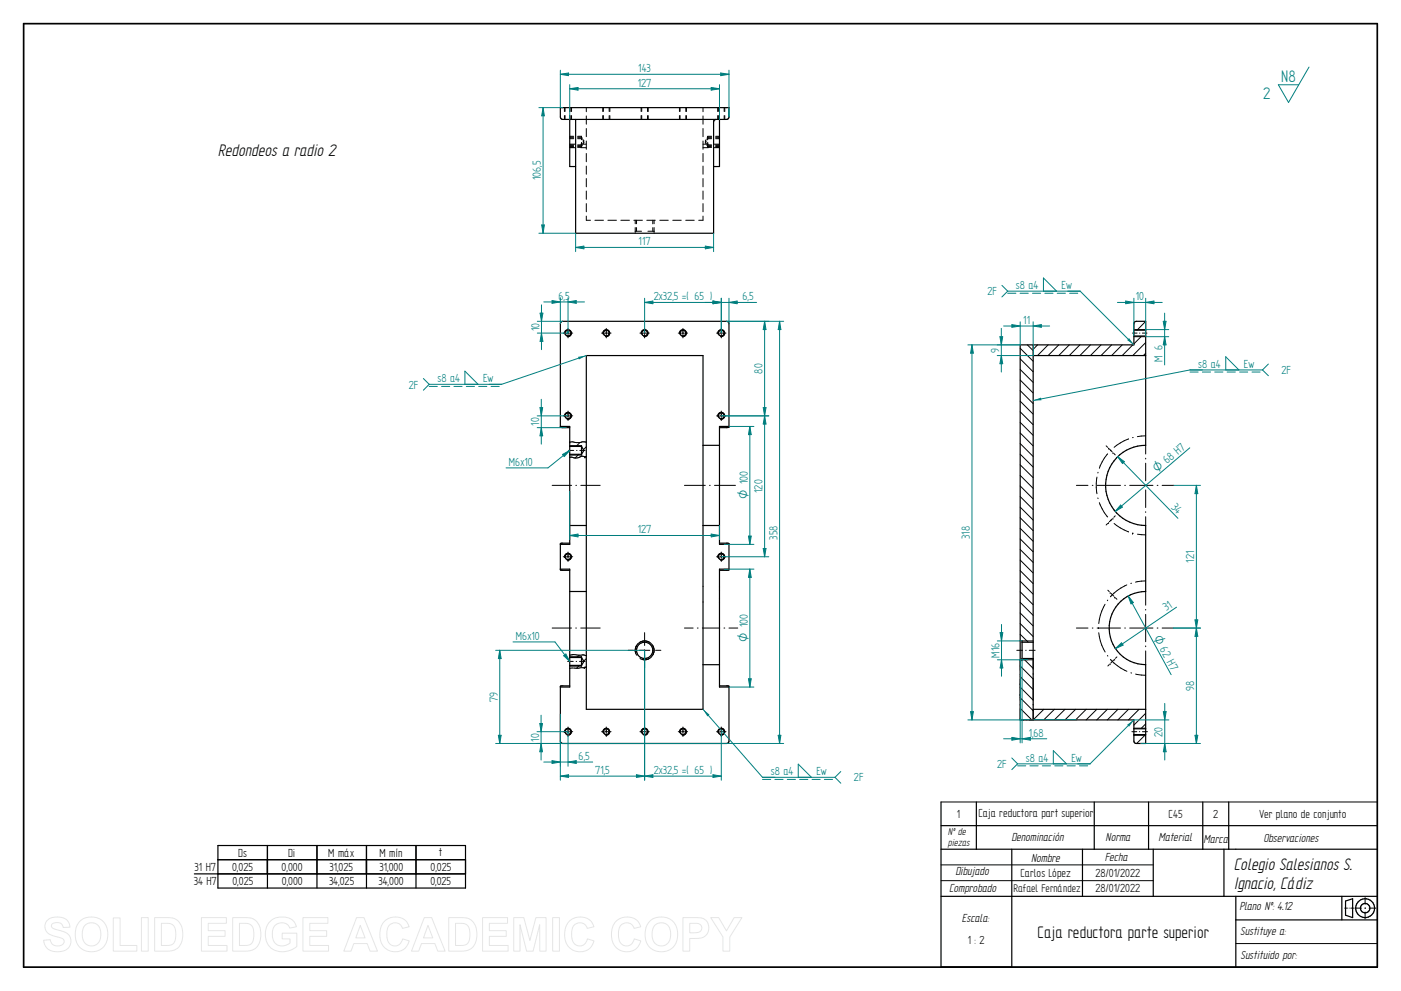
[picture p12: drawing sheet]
<svg xmlns="http://www.w3.org/2000/svg" width="594mm" height="420mm" viewBox="0 0 594 420" stroke-linecap="round" stroke-linejoin="round" font-family="sans-serif">
<g fill="none" stroke="#fff" stroke-width=".42">
<path d="M273.3 130.3v6.9M273.3 139.1v1.7M273.3 142.5v14.1M273.3 158.4v1.7M273.3 161.9v14.1M273.3 177.8v1.7M273.3 181.3v14.1M273.3 197.1v1.7M273.3 200.7v14M273.3 216.5v1.7M273.3 220v14.1M273.3 235.9v1.7"/>
<path d="M273.3 239.4v14M273.3 255.2v1.8M273.3 258.7v14.1M273.3 274.6v1.7M273.3 278.1v14.1M273.3 294v1.7M273.3 297.5v14M273.3 313.4v1.6M273.3 316.8v7.1"/>
</g>
<path d="M252.3 130.3h21v5.2M273.3 318.6v5.3" fill="none" stroke="#fff" stroke-width=".51"/>
<path d="M266.4 129.1l6.9 1.2-6.9 1.1z" fill="#fff"/>
<path d="M266.4 129.1l6.9 1.2-6.9 1.1zM252.3 323.9h21" fill="none" stroke="#fff" stroke-width=".51"/>
<path d="M266.4 322.7l6.9 1.2-6.9 1.2z" fill="#fff"/>
<path d="M273.3 125v5.3M266.4 322.7l6.9 1.2-6.9 1.2zM273.3 323.9v5.2" fill="none" stroke="#fff" stroke-width=".51"/>
<path d="M10 10h574v400h-574z" fill="none" stroke="#000" stroke-width=".72"/>
<g fill="none" stroke="#000" stroke-width=".51">
<path d="M237.6 45.6h71.5v4l-.3 .7-.7 .3h-69.5l-.7-.3-.3-.7zM241.6 50.6v20h2.5M244.1 50.6v48.3h58.5v-47.3l.3-.7 .7-.3M305.1 50.6v20h-2.5M480.8 140h5M248.6 150.7h49.5v150h-49.5zM432.6 146.2h48.2l.1-9.3 .9-.7h4v52.6a17 17 0 0 0-17 17 17 17 0 0 0 17 17v28a15.5 15.5 0 0 0-15.5 15.5 15.5 15.5 0 0 0 15.5 15.5v33.4h-4.4l-.5-.6-.1-9.4h-48.2zM438.1 150.7h47.7M438.1 146.2v159M480.8 142.5h5M237.6 180.8h4v50h-4M241.6 189.3h5l1 1.7-1 1.6h-5"/>
<path d="M241.6 181.3l-4-.2v-43.9l.3-.7 .7-.3h69.5l.7 .3 .3 .7v43.9l-4 .2M246.6 188.9v4.1M298.1 188.8h7M309.1 180.8h-4v50h4M241.6 230.3l-4 .2v11.1l4 .2M241.6 222.8h7M298.1 222.8h7M305.1 230.3l4 .2v11.1l-4 .2M237.6 241.3h4v50h-4M241.6 250.8h7M309.1 241.3h-4v50h4M241.6 278.8h5l1 1.6-1 1.7h-5"/>
<path d="M246.6 278.4v4M432.6 271.7h.8v8h-.8M433.4 272.3h4.7M433.4 279.2h4.7M241.6 290.8l-4 .2v23.2l.6 1h70.3l.6-1v-23.2l-4-.2M298.1 281.8h7M438.1 300.7h47.7M480.8 311.4h5M480.8 309h5M399 340v70h185M399 350.1h185M414 340v20"/>
<path d="M464 340v20M487 340v20M510 340v20M521 340v20M399 360h185M429 360v50M459 360v20M489 360v20M519 360v20M399 380h185M524 380v30M524 390h60"/>
<path d="M569 380v10M570.6 382l3-1v8l-3-1z"/>
<circle cx="240.8" cy="141.2" r="1.22"/>
<circle cx="257.1" cy="141.2" r="1.22"/>
<circle cx="273.4" cy="141.2" r="1.22"/>
<circle cx="289.6" cy="141.2" r="1.22"/>
<circle cx="305.8" cy="141.2" r="1.22"/>
<circle cx="240.9" cy="176.3" r="1.24"/>
<circle cx="305.8" cy="176.3" r="1.24"/>
<circle cx="240.9" cy="236" r="1.24"/>
<circle cx="305.8" cy="236" r="1.24"/>
<circle cx="273.3" cy="275.7" r="3.5"/>
<circle cx="240.9" cy="310.2" r="1.23"/>
<circle cx="257.1" cy="310.2" r="1.22"/>
<circle cx="273.3" cy="310.2" r="1.22"/>
<circle cx="289.6" cy="310.2" r="1.22"/>
<circle cx="305.8" cy="310.2" r="1.23"/>
<circle cx="578.9" cy="385" r="2"/>
<circle cx="578.9" cy="385" r="4"/>
</g>
<g fill="none" stroke="#000" stroke-width=".42">
<path d="M239.3 45.6v1.7M239.3 49v1.6M239.6 45.6v1.6M239.6 49v1.6M241.6 45.6v1.6M241.6 49v1.6M241.6 58.1h1.7M241.6 58.8h1.7M241.6 57.8h1.6M241.6 58.5h1.6M242.1 45.6v1.7M242.1 49v1.6"/>
<path d="M242.4 45.6v1.7M242.4 49v1.6M244.9 57.8l1.7 .1M244.9 58.5h1.7M245 58.1h1.6l.3 .6M245 58.8h1.6l.3 .6M246.6 58v1.2M247.3 59.3l.3 .5-.3 .5M247.3 59.9l.3 .6-.3 .5M248.6 45.6v1.8M248.6 49.1v3.6M248.6 54.5v3.5"/>
<path d="M248.6 59.8v3.5M255.6 45.6v1.7M255.6 49v1.6M255.9 45.6v1.6M255.9 49v1.6M258.3 45.6v1.7M258.3 49v1.6M258.6 45.6v1.7M258.6 49v1.6M271.9 45.6v1.7M271.9 49v1.6M272.1 45.6v1.6"/>
<path d="M272.1 49v1.6M274.6 45.6v1.7M274.6 49v1.6M274.9 45.6v1.7M274.9 49v1.6M288.1 45.6v1.7M288.1 49v1.6M288.4 45.6v1.6M288.4 49v1.6M290.8 45.6v1.7M290.8 49v1.6M291.1 45.6v1.7"/>
<path d="M291.1 49v1.6M298.1 45.6v1.8M298.1 49.1v3.6M298.1 54.5v3.5M298.1 59.8v3.5M299.4 59.2l-.3 .6 .3 .5M299.4 59.9l-.3 .6 .3 .5M300.1 57.8h.1M300.1 58v1.2M300.1 57.8h1.6M300.1 58.5h1.6M301.7 58.1h-1.6l-.3 .5"/>
<path d="M301.7 58.8h-1.6l-.3 .6M302.6 50.6v.3M302.6 51.3v.3M303.5 58.1h1.6M303.5 58.8h1.6M303.5 57.8h1.6M303.5 58.5h1.6M304.3 45.6v1.7M304.3 49v1.6M304.6 45.6v1.6M304.6 49v1.6M305.1 45.6v1.7"/>
<path d="M305.1 49v1.6M307.1 45.6v1.7M307.1 49v1.6M307.3 45.6v1.7M307.3 49v1.6M241.6 62.6h2.3M241.6 61.1h2.3M241.6 61.4h1.6M241.6 62.1h1.6M241.6 61.8h1.6M241.6 62.5h1.6M244.9 61.8h1.7"/>
<path d="M244.9 62.5h1.7M246.2 62.6h2.4M246.2 61.1h2.4M246.6 60.4v1.2M246.6 61.9v.3M246.6 62.4v.1M246.9 60.9l-.3 .5h-1.7M246.9 61.6l-.3 .5h-1.7M248.6 65.1v3.5M248.6 70.4v3.5M248.6 75.7v3.5M298.1 65.1v3.5"/>
<path d="M298.1 70.4v3.5M298.1 75.7v3.5M298.1 62.6h2.3M298.1 61.1h2.3M299.8 60.9l.3 .5h1.6M299.8 61.6l.3 .5h1.6M300.1 60.3v1.4M300.1 61.9v.3M300.1 62.4v.1M300.1 61.8h1.6M300.1 62.5h1.6M302.8 62.6h2.3"/>
<path d="M302.8 61.1h2.3M303.4 61.4h1.7M303.4 62.1h1.7M303.5 61.8h1.6M303.5 62.5h1.6M248.6 91.6v1.8h1.8M248.6 81v3.5M248.6 86.3v3.5M252.3 93.4h3.6M257.8 93.4h3.6M263.3 93.4h3.6M268.8 93.4h3.6"/>
<path d="M269.4 93.4v1.5M269.4 96.5v1.8M269.4 98.6v.3M269.4 98h2.6M269.9 93.4v1.5M269.9 96.5v1.5M274.3 93.4h3.6M274.7 98h2.7M276.8 93.4v1.5M276.8 96.5v1.5M277.4 93.4v1.5M277.4 96.5v1.8"/>
<path d="M277.4 98.6v.3M279.8 93.4h3.6M285.3 93.4h3.6M290.8 93.4h3.6M298.1 91.6v1.8h-1.8M298.1 81v3.5M298.1 86.3v3.5M240.9 139.2v.7M257.1 139.2v.7M273.3 139.2v.7M289.6 139.2v.7M305.9 139.2v.7"/>
<path d="M480.8 139.7h5M485.8 136.3l-3.7 3.7M238.8 141.2h.7M239.4 141.6a1.52 1.52 0 0 1 1.4-1.9 1.52 1.52 0 0 1 1.6 1.7 1.52 1.52 0 0 1-2 1.3M239.9 141.2h.1M240.2 141.2h1.3M240.9 140.3h.1M240.9 142.2h.1M240.9 140.6v1.3M240.9 142.6v.7M241.8 141.2h.1M242.2 141.2h.7"/>
<path d="M255.1 141.2h.6M255.6 141.6a1.5 1.5 0 0 1 1.4-1.8 1.5 1.5 0 0 1 1.6 1.6 1.5 1.5 0 0 1-1.9 1.3M256.1 141.2h.1M256.5 141.2h1.2M257.1 140.3h.1M257.1 142.2h.1M257.1 140.6v1.3M257.1 142.6v.7M258.1 141.2h.1M258.4 141.2h.7M271.3 141.2h.7M271.9 141.6a1.5 1.5 0 0 1 1.4-1.8 1.5 1.5 0 0 1 1.6 1.6 1.5 1.5 0 0 1-1.9 1.3"/>
<path d="M272.4 141.2h.1M272.7 141.2h1.2M273.3 140.3h.1M273.3 142.2h.1M273.3 140.6v1.3M273.3 142.6v.7M274.3 141.2h.1M274.7 141.2h.6M287.6 141.2h.6M288.2 141.6a1.5 1.5 0 0 1 1.3-1.8 1.5 1.5 0 0 1 1.6 1.6 1.5 1.5 0 0 1-1.9 1.3M288.6 141.2h.1M289 141.2h1.2"/>
<path d="M289.6 140.3h.1M289.6 142.2h.1M289.6 140.6v1.3M289.6 142.6v.7M290.6 141.2h.1M291 141.2h.6M303.9 141.2h.6M304.4 141.6a1.5 1.5 0 0 1 1.4-1.8 1.5 1.5 0 0 1 1.6 1.6 1.5 1.5 0 0 1-1.9 1.3M304.9 141.2h.1M305.3 141.2h1.1M305.9 140.3h.1M305.9 142.2h.1"/>
<path d="M305.9 140.6v1.3M305.9 142.6v.7M306.8 141.2h.1M307.2 141.2h.6M432.6 147.7l5.5 5.5M432.6 152.1l5.5 5.5M432.6 156.6l5.5 5.5M435.6 146.2l2.5 2.5M440 146.2l-1.9 1.9M444.4 146.2l-4.4 4.5M448.9 146.2l-4.5 4.5M453.4 146.2l-4.5 4.5"/>
<path d="M457.9 146.2l-4.5 4.5M462.4 146.2l-4.5 4.5M466.9 146.2l-4.5 4.5M471.4 146.2l-4.5 4.5M475.9 146.2l-4.5 4.5M480.2 141.2h2M480.3 146.2l-4.4 4.5M480.8 142.7h5M483.2 141.2h.2M483.9 142.7l-3.1 3.1M484.4 141.2h2M485.8 145.2l-5.5 5.5"/>
<path d="M485.8 149.8l-1 .9M238.8 176.3h.7M239.4 176.7a1.51 1.51 0 0 1 1.3-1.9 1.51 1.51 0 0 1 1.6 1.6 1.51 1.51 0 0 1-1.9 1.4M239.9 176.3h.1M240.2 176.3h1.3M240.9 175.3h.1M240.9 177.2h.1M240.9 174.3v.7M240.9 175.7v1.2M240.9 177.7v.6M241.8 176.3h.1M242.2 176.3h.7"/>
<path d="M303.9 176.3h.6M304.4 176.7a1.49 1.49 0 0 1 1.3-1.9 1.49 1.49 0 0 1 1.6 1.6 1.49 1.49 0 0 1-1.8 1.4M304.9 176.3h.1M305.3 176.3h1.1M305.9 175.3h.1M305.9 177.2h.1M305.9 174.3v.7M305.9 175.7v1.2M305.9 177.7v.6M306.8 176.3h.1M307.2 176.3h.6M432.6 161.1l5.5 5.5"/>
<path d="M432.6 165.6l5.5 5.5M432.6 170.1l5.5 5.5M432.6 174.6l5.5 5.5M432.6 179.1l5.5 5.5M241 191h2.3M241.6 187.5h7M241.6 188.9h5M241.6 193h5M244.5 191h.2M245.4 192.6l-1.5 1.6M245.9 191h2.2M245.9 187.6l-1.6 1.7"/>
<path d="M248 193.7h.1M248.6 189.4l-1.2 1.2M248.6 193.5l-.4 .2a4 4 0 0 0-3.4 .4l-3.2-.2M432.6 183.6l5.5 5.5M432.6 188l5.5 5.5M432.6 192.5l5.5 5.5M432.6 197.1l5.5 5.4M469 189l.7 .7M469.7 192.4l-2.3 3.4-1.2 2.7M470.1 190h.1M470.4 190.3l1.2 1.3M471.1 190.9l-.2 .2"/>
<path d="M471.9 191.9h.1M472.3 192.2l.6 .7M478.5 186.1l-3.4 1.7-2.7 1.9M480.5 185.5h-.3M485.8 188.8v3.7M485.8 194.3v.3M485.8 196.4v7.4M485.8 184.8l-3.5 .3M234.1 205.8h8.3M244.2 205.8h.3M246.3 205.8h8.2M290.2 205.8h8.9"/>
<path d="M300.9 205.8h.3M303 205.8h8.9M432.6 201.5l5.5 5.6M432.6 206l5.5 5.5M432.6 210.5l5.5 5.5M432.6 215l5.5 5.5M432.6 219.5l5.5 5.5M456.4 205.8h4.9M463.2 205.8h.3M465.2 202.3l-.3 2.6 .3 4.4M465.2 205.8h9.9M465.5 211.1l.1 .3"/>
<path d="M465.6 200.2l-.1 .3M466.2 213.1l2.1 4.3 1.4 1.8M471.9 219.7h.1M472.9 218.7l-.6 .6M476.9 205.8h.3M479 205.8h9.9M485.8 205.6v.3M485.8 207.7v7.5M485.8 217v.3M485.8 219.1v3.7M490.7 205.8h.3M492.8 205.8h4.9"/>
<path d="M238.8 236.1h.7M239.4 236.4a1.51 1.51 0 0 1 1.3-1.9 1.51 1.51 0 0 1 1.6 1.7 1.51 1.51 0 0 1-1.9 1.3M239.9 236.1h.1M240.2 236.1h1.3M240.9 235.1h.1M240.9 237h.1M240.9 234.1v.6M240.9 235.5v1.1M240.9 237.4v.6M241.8 236.1h.1M242.2 236.1h.7M303.9 236.1h.6"/>
<path d="M304.4 236.4a1.49 1.49 0 0 1 1.3-1.8 1.49 1.49 0 0 1 1.6 1.6 1.49 1.49 0 0 1-1.8 1.3M304.9 236.1h.1M305.3 236.1h1.1M305.9 235.1h.1M305.9 237h.1M305.9 234.1v.6M305.9 235.5v1.1M305.9 237.4v.6M306.8 236.1h.1M307.2 236.1h.6M432.6 224l5.5 5.5M432.6 228.5l5.5 5.5"/>
<path d="M432.6 233l5.5 5.5M432.6 237.4l5.5 5.6M469.7 222l-.7 .6M470.1 221.6h.1M470.9 220.6l.2 .2M471.6 220l-1.2 1.2M472.4 222l2.7 1.8 3.5 1.7M480.2 226.1h.1M480.2 226.1h.4M482.3 226.5l3.5 .3M432.6 241.9l5.5 5.5M432.6 246.4l5.5 5.5"/>
<path d="M432.6 250.9l5.5 5.5M432.6 255.4l5.5 5.5M432.6 259.9l5.5 5.5M468.6 256.2l-.7 1.2a19.5 19.5 0 0 0-2 7M469.7 254.4l-.1 .3M469.8 250.2l.6 .6M470.7 251.2h.1M471.1 251.5l1.2 1.2M472.6 253.1h.1M473 253.4l.6 .7M477.8 248l-.9 .4a19 19 0 0 0-6 4.6M479.8 247.3l-.3 .1"/>
<path d="M485.8 250.8v5.8M485.8 258.4v.3M485.8 246.3l-4.3 .5M234.1 266.3h8.3M241.6 277.7h5.8l1.2 .3M241.6 278.4h5M244.1 266.3h.3M245.6 277.8l-1 1M246.2 266.3h8.3M248.6 279.2l-1.1 1.1M266.4 275.7h2.2M269.5 276.8a4 4 0 0 1 3.8-5.1 4 4 0 0 1 3.9 5 4 4 0 0 1-5.8 2.5"/>
<path d="M269.8 275.7h.2M269.9 273.8h.1M269.9 273.8a4 4 0 0 0 0 3.9M271.1 275.7h4.4M273.3 268.2v5.5M273.3 275.5v.3M273.3 277.6v5.5M275.3 272.2l-.6-.2a3.9 3.9 0 0 0-3.4 .3M276.7 275.7h.2M276.8 273.7l.2 .5a3.8 3.8 0 0 1-.2 3.5M278 275.7h2.2M290.2 266.3h3.7"/>
<path d="M295.7 266.3h.3M297.8 266.3h7.4M307 266.3h.3M309.1 266.3h3.7M431.2 275.7h2.4M432.6 264.4l5.5 5.5M432.6 268.9l3.4 3.4M432.8 279.7h-.2v4.4M433 279.7h.1M433.2 279.7h4.9M433.4 279.4h.1M433.4 271.7h4.7"/>
<path d="M433.4 279.6v.1M433.9 279.2l4.2 4.2M434.9 275.7h.2M434.9 279.2l-1.5 .1M435.7 279.2h.1M436.4 275.7h2.5M436.6 279.2h1.5v4.6M456.4 266.3h4.9M463.2 266.3h.3M465.2 266.3h9.9M465.8 266.1v.4M465.9 268.3a19.6 19.6 0 0 0 2.7 8.1"/>
<path d="M469.6 277.9l.2 .3M470.9 279.6l2.9 2.6 4.1 2.4M472.3 279.8l-1.2 1.3M472.6 279.5h.1M473.6 278.5l-.6 .6M476.9 266.3h.3M479 266.3h9.9M485.8 260.5v11.6M485.8 273.9v.3M485.8 276v5.8M490.7 266.3h.3M492.8 266.3h4.9"/>
<path d="M240.7 280.4h2.4M241.6 282.4h5M244.3 280.4h.2M244.5 283.3h-2.9M245.7 282.1l-1.2 1.2M245.7 280.4h2.4M247.8 283l-3.3 .3M247.8 283h.1M247.9 282.9l-.1 .1M247.9 282.9h.1M248.6 282.8l-.7 .1M432.6 282.4l5.5 5.5"/>
<path d="M432.6 286.9l5.5 5.5M432.6 295.8l5.5 5.5M432.6 285.9v.4M432.6 288v8.9M432.6 298.7v.3M438.1 287.7v9.1l-5.5-5.5M438.1 285.6v.3M438.1 298.6v.3M470.4 281.8l-.6 .6M470.7 281.4h.1M479.5 285.2l.3 .2M481.5 285.8l4.3 .5"/>
<path d="M238.8 310.2h.7M239.4 310.6a1.51 1.51 0 0 1 1.3-1.9 1.51 1.51 0 0 1 1.6 1.6 1.51 1.51 0 0 1-1.9 1.4M239.9 310.2h.1M240.2 310.2h1.3M240.9 309.2h.1M240.9 311.2h.1M240.9 308.2v.7M240.9 309.6v1.3M240.9 311.6v.7M241.8 310.2h.1M242.2 310.2h.7M255.1 310.2h.6"/>
<path d="M255.6 310.6a1.49 1.49 0 0 1 1.4-1.9 1.49 1.49 0 0 1 1.6 1.6 1.49 1.49 0 0 1-1.9 1.4M256.1 310.2h.1M256.5 310.2h1.2M257.1 309.2h.1M257.1 311.2h.1M257.1 308.2v.7M257.1 309.6v1.3M257.1 311.6v.7M258.1 310.2h.1M258.4 310.2h.7M271.3 310.2h.7M271.9 310.6a1.49 1.49 0 0 1 1.3-1.9 1.49 1.49 0 0 1 1.6 1.6 1.49 1.49 0 0 1-1.8 1.4"/>
<path d="M272.4 310.2h.1M272.7 310.2h1.2M273.3 309.2h.1M273.3 311.2h.1M273.3 308.2v.7M273.3 309.6v1.3M273.3 311.6v.7M274.3 310.2h.1M274.7 310.2h.6M287.6 310.2h.6M288.2 310.6a1.49 1.49 0 0 1 1.3-1.9 1.49 1.49 0 0 1 1.6 1.6 1.49 1.49 0 0 1-1.9 1.4M288.6 310.2h.1"/>
<path d="M289 310.2h1.2M289.6 309.2h.1M289.6 311.2h.1M289.6 308.2v.7M289.6 309.6v1.3M289.6 311.6v.7M290.6 310.2h.1M291 310.2h.6M303.9 310.2h.6M304.4 310.6a1.49 1.49 0 0 1 1.3-1.9 1.49 1.49 0 0 1 1.6 1.6 1.49 1.49 0 0 1-1.8 1.4M304.9 310.2h.1M305.3 310.2h1.1"/>
<path d="M305.9 309.2h.1M305.9 311.2h.1M305.9 308.2v.7M305.9 309.6v1.3M305.9 311.6v.7M306.8 310.2h.1M307.2 310.2h.6M432.6 300.3l4.9 4.9M432.6 304.8l.4 .4M432.6 300.8v4.4h1.7M435.2 305.2h.2M436.3 305.2h1.8"/>
<path d="M438.1 300.7v4.5M442.6 300.7l-4.5 4.5M447.1 300.7l-4.5 4.5M451.6 300.7l-4.5 4.5M456.1 300.7l-4.5 4.5M460.6 300.7l-4.5 4.5M465.1 300.7l-4.5 4.5M469.6 300.7l-4.5 4.5M474 300.7l-4.4 4.5M478.5 300.7l-4.5 4.5M480 310.2h2M480.8 308.7h5"/>
<path d="M480.8 311.7h5M481.3 311.4l-.5 .5M483 300.7l-4.5 4.5M483.1 310.2h.2M484.4 310.2h2.2M485.8 311.4l-3.8 3.8M485.8 302.4l-5 5M485.8 306.9l-1.8 1.8M399 340h185M399 373.4h90M399 366.7h90M570.2 385h1.2"/>
<path d="M572 385h.1M572.8 385h1.2M574.5 385h2.8M578.8 385h.3M578.9 380.5v2.9M578.9 384.9v.2M578.9 386.7v2.8M580.6 385h2.8M524 400h60"/>
</g>
<g fill="#000">
<circle cx="241.6" cy="187.5" r=".17"/>
<circle cx="438.1" cy="300.7" r=".17"/>
</g>
<path d="M237.6 29.8v15.8M237.6 31.5l3.5-.6v1.2zM309.1 29.8v19.8" fill="none" stroke="#007f7f" stroke-width=".42"/>
<path d="M237.6 31.5l3.5-.6v1.2z" fill="#007f7f"/>
<path d="M305.6 30.9l3.5 .6-3.5 .6z" fill="none" stroke="#007f7f" stroke-width=".42"/>
<path d="M305.6 30.9l3.5 .6-3.5 .6z" fill="#007f7f"/>
<path d="M237.6 31.5h71.5M244.1 98.9v7.8M302.6 98.9v7.8M244.1 104.9l3.5-.5v1.1z" fill="none" stroke="#007f7f" stroke-width=".42"/>
<path d="M244.1 104.9l3.5-.5v1.1z" fill="#007f7f"/>
<path d="M299.1 104.4l3.5 .5-3.5 .6z" fill="none" stroke="#007f7f" stroke-width=".42"/>
<path d="M299.1 104.4l3.5 .5-3.5 .6z" fill="#007f7f"/>
<path d="M228.5 45.6h10.1M228.5 98.9h15.6M229.7 95.4h1.1l-.5 3.5zM244.1 104.9h58.5" fill="none" stroke="#007f7f" stroke-width=".42"/>
<path d="M229.7 95.4h1.1l-.5 3.5z" fill="#007f7f"/>
<path d="M230.3 45.6l.5 3.5h-1.1z" fill="none" stroke="#007f7f" stroke-width=".42"/>
<path d="M230.3 45.6l.5 3.5h-1.1z" fill="#007f7f"/>
<path d="M230.3 45.6v53.3M308.1 136.2h24.2M330.6 136.2l.5 3.5h-1.1zM273.3 315.2h59" fill="none" stroke="#007f7f" stroke-width=".42"/>
<path d="M330.6 136.2l.5 3.5h-1.1z" fill="#007f7f"/>
<path d="M330 311.7h1.1l-.5 3.5z" fill="none" stroke="#007f7f" stroke-width=".42"/>
<path d="M330 311.7h1.1l-.5 3.5z" fill="#007f7f"/>
<path d="M330.6 136.2v179M410.4 146.2h22.2M412.2 146.2l.5 3.5h-1.1zM410.4 305.2h46.3" fill="none" stroke="#007f7f" stroke-width=".42"/>
<path d="M412.2 146.2l.5 3.5h-1.1z" fill="#007f7f"/>
<path d="M411.6 301.7h1.1l-.5 3.5z" fill="none" stroke="#007f7f" stroke-width=".42"/>
<path d="M411.6 301.7h1.1l-.5 3.5z" fill="#007f7f"/>
<path d="M412.2 146.2v159M422.9 150.7h15.2M422.9 146.2h9.7M424.6 150.7l.6 3.5h-1.2z" fill="none" stroke="#007f7f" stroke-width=".42"/>
<path d="M424.6 150.7l.6 3.5h-1.2z" fill="#007f7f"/>
<path d="M424 142.7h1.2l-.6 3.5z" fill="none" stroke="#007f7f" stroke-width=".42"/>
<path d="M424 142.7h1.2l-.6 3.5z" fill="#007f7f"/>
<path d="M424.6 139.2v18.5M210.2 275.7h63.1M211.9 275.7l.6 3.5h-1.2zM210.2 315.2h63.1" fill="none" stroke="#007f7f" stroke-width=".42"/>
<path d="M211.9 275.7l.6 3.5h-1.2z" fill="#007f7f"/>
<path d="M211.3 311.7h1.2l-.6 3.5z" fill="none" stroke="#007f7f" stroke-width=".42"/>
<path d="M211.3 311.7h1.2l-.6 3.5z" fill="#007f7f"/>
<path d="M211.9 275.7v39.5M273.3 275.7v55.1M237.6 302.8v28M269.9 328.5l3.4 .6-3.4 .5z" fill="none" stroke="#007f7f" stroke-width=".42"/>
<path d="M269.9 328.5l3.4 .6-3.4 .5z" fill="#007f7f"/>
<path d="M237.6 329.1l3.5-.6v1.1z" fill="none" stroke="#007f7f" stroke-width=".42"/>
<path d="M237.6 329.1l3.5-.6v1.1z" fill="#007f7f"/>
<path d="M237.6 314.2v10.7M240.9 310.2v14.7M237.6 329.1h35.7M240.9 323.1l3.4-.6v1.2z" fill="none" stroke="#007f7f" stroke-width=".42"/>
<path d="M240.9 323.1l3.4-.6v1.2z" fill="#007f7f"/>
<path d="M234.1 322.5l3.5 .6-3.5 .6z" fill="none" stroke="#007f7f" stroke-width=".42"/>
<path d="M234.1 322.5l3.5 .6-3.5 .6z" fill="#007f7f"/>
<path d="M227.7 310.2h13.2M227.7 315.2h10.9M228.9 306.7h1.1l-.6 3.5zM230.6 323.1h20.7" fill="none" stroke="#007f7f" stroke-width=".42"/>
<path d="M228.9 306.7h1.1l-.6 3.5z" fill="#007f7f"/>
<path d="M229.4 315.2l.6 3.5h-1.1z" fill="none" stroke="#007f7f" stroke-width=".42"/>
<path d="M229.4 315.2l.6 3.5h-1.1z" fill="#007f7f"/>
<path d="M227.8 176.3h13.1M229 172.8h1.1l-.6 3.5zM227.8 181.3h12.3M229.4 303.2v19" fill="none" stroke="#007f7f" stroke-width=".42"/>
<path d="M229 172.8h1.1l-.6 3.5z" fill="#007f7f"/>
<path d="M229.5 181.3l.6 3.5h-1.1z" fill="none" stroke="#007f7f" stroke-width=".42"/>
<path d="M229.5 181.3l.6 3.5h-1.1z" fill="#007f7f"/>
<path d="M229.5 169.3v19M305.9 176.3h20.1M305.9 236.1h20.1M323.6 232.5h1.2l-.6 3.6z" fill="none" stroke="#007f7f" stroke-width=".42"/>
<path d="M323.6 232.5h1.2l-.6 3.6z" fill="#007f7f"/>
<path d="M324.2 176.3l.6 3.5h-1.2z" fill="none" stroke="#007f7f" stroke-width=".42"/>
<path d="M324.2 176.3l.6 3.5h-1.2z" fill="#007f7f"/>
<path d="M227.8 136.2h10.8M227.8 141.2h13.1M229.6 141.2l.6 3.5h-1.2zM324.2 176.3v59.8" fill="none" stroke="#007f7f" stroke-width=".42"/>
<path d="M229.6 141.2l.6 3.5h-1.2z" fill="#007f7f"/>
<path d="M229 132.8h1.2l-.6 3.4z" fill="none" stroke="#007f7f" stroke-width=".42"/>
<path d="M229 132.8h1.2l-.6 3.4z" fill="#007f7f"/>
<path d="M229.6 129.2v19.1M237.6 126.2v11M240.9 126.2v15M240.9 128l3.4-.6v1.2z" fill="none" stroke="#007f7f" stroke-width=".42"/>
<path d="M240.9 128l3.4-.6v1.2z" fill="#007f7f"/>
<path d="M234.1 127.4l3.5 .6-3.5 .6z" fill="none" stroke="#007f7f" stroke-width=".42"/>
<path d="M234.1 127.4l3.5 .6-3.5 .6z" fill="#007f7f"/>
<path d="M230.6 128h17.3M241.6 208.3v20.5M301.6 226.4l3.5 .6-3.5 .6zM305.1 222.8v6" fill="none" stroke="#007f7f" stroke-width=".42"/>
<path d="M301.6 226.4l3.5 .6-3.5 .6z" fill="#007f7f"/>
<path d="M241.6 227l3.5-.6v1.2z" fill="none" stroke="#007f7f" stroke-width=".42"/>
<path d="M241.6 227l3.5-.6v1.2z" fill="#007f7f"/>
<path d="M241.6 227h63.5M422.9 271.7h10.5M422.9 279.7h12.9M424.1 268.2h1.1l-.5 3.5z" fill="none" stroke="#007f7f" stroke-width=".42"/>
<path d="M424.1 268.2h1.1l-.5 3.5z" fill="#007f7f"/>
<path d="M424.7 279.7l.5 3.5h-1.1z" fill="none" stroke="#007f7f" stroke-width=".42"/>
<path d="M424.7 279.7l.5 3.5h-1.1z" fill="#007f7f"/>
<path d="M429.1 137.6l3.5 .6-3.5 .6zM432.6 136.4v9.8M438.1 136.4v14.3M424.7 264.8v21.9" fill="none" stroke="#007f7f" stroke-width=".42"/>
<path d="M429.1 137.6l3.5 .6-3.5 .6z" fill="#007f7f"/>
<path d="M438.1 138.2l3.5-.6v1.2z" fill="none" stroke="#007f7f" stroke-width=".42"/>
<path d="M438.1 138.2l3.5-.6v1.2z" fill="#007f7f"/>
<path d="M425.6 138.2h19.5M485.8 139.7h9.8M493.3 136.2h1.1l-.5 3.5zM485.8 142.7h9.8" fill="none" stroke="#007f7f" stroke-width=".42"/>
<path d="M493.3 136.2h1.1l-.5 3.5z" fill="#007f7f"/>
<path d="M493.9 142.7l.5 3.5h-1.1z" fill="none" stroke="#007f7f" stroke-width=".42"/>
<path d="M493.9 142.7l.5 3.5h-1.1z" fill="#007f7f"/>
<path d="M493.9 132.8v21.9M480.8 305.2h14.8M483.8 315.2h11.8M493.3 301.7h1.2l-.6 3.5z" fill="none" stroke="#007f7f" stroke-width=".42"/>
<path d="M493.3 301.7h1.2l-.6 3.5z" fill="#007f7f"/>
<path d="M493.9 315.2l.6 3.5h-1.2z" fill="none" stroke="#007f7f" stroke-width=".42"/>
<path d="M493.9 315.2l.6 3.5h-1.2z" fill="#007f7f"/>
<path d="M504.5 189.9l-31.6 26.9M475.2 214.1l.7 .9-3 1.8zM493.9 298.2v24" fill="none" stroke="#007f7f" stroke-width=".42"/>
<path d="M475.2 214.1l.7 .9-3 1.8z" fill="#007f7f"/>
<path d="M478.4 252.7l18.2 33.3M478.4 252.7l2.2 2.8-1 .5z" fill="none" stroke="#007f7f" stroke-width=".42"/>
<path d="M478.4 252.7l2.2 2.8-1 .5z" fill="#007f7f"/>
<path d="M497.7 205.8h11.3M497.7 266.3h11.3M506.7 262.8h1.2l-.6 3.5z" fill="none" stroke="#007f7f" stroke-width=".42"/>
<path d="M506.7 262.8h1.2l-.6 3.5z" fill="#007f7f"/>
<path d="M507.3 205.8l.6 3.5h-1.2z" fill="none" stroke="#007f7f" stroke-width=".42"/>
<path d="M507.3 205.8l.6 3.5h-1.2z" fill="#007f7f"/>
<path d="M507.3 205.8v60.5M497.7 266.3h11.3M507.3 266.3l.6 3.5h-1.2zM483.8 315.2h25.2" fill="none" stroke="#007f7f" stroke-width=".42"/>
<path d="M507.3 266.3l.6 3.5h-1.2z" fill="#007f7f"/>
<path d="M506.7 311.7h1.2l-.6 3.5z" fill="none" stroke="#007f7f" stroke-width=".42"/>
<path d="M506.7 311.7h1.2l-.6 3.5z" fill="#007f7f"/>
<path d="M241.6 35.9v14.7M241.6 37.6l3.5-.5v1.1zM305.1 35.9v14.7M507.3 266.3v48.9" fill="none" stroke="#007f7f" stroke-width=".42"/>
<path d="M241.6 37.6l3.5-.5v1.1z" fill="#007f7f"/>
<path d="M301.6 37.1l3.5 .5-3.5 .6z" fill="none" stroke="#007f7f" stroke-width=".42"/>
<path d="M301.6 37.1l3.5 .5-3.5 .6z" fill="#007f7f"/>
<path d="M241.6 37.6h63.5M555.1 28.4l-8.7 15-4.3-7.5h8.6M309.1 180.8h10.6M318 180.8l.6 3.5h-1.2zM307.1 230.8h12.6" fill="none" stroke="#007f7f" stroke-width=".42"/>
<path d="M92.4 358.5h105v18h-105zM113.4 358.5v18M134.4 358.5v18M155.4 358.5v18M176.4 358.5v18M82.4 370.5h115M92.4 364.5h105" fill="none" stroke="#000" stroke-width=".51"/>
<path d="M318 180.8l.6 3.5h-1.2z" fill="#007f7f"/>
<path d="M317.4 227.3h1.2l-.6 3.5z" fill="none" stroke="#007f7f" stroke-width=".42"/>
<path d="M317.4 227.3h1.2l-.6 3.5z" fill="#007f7f"/>
<path d="M318 180.8v50M307.1 241.3h12.6M309.1 291.3h10.6M317.4 287.8h1.2l-.6 3.5z" fill="none" stroke="#007f7f" stroke-width=".42"/>
<path d="M317.4 287.8h1.2l-.6 3.5z" fill="#007f7f"/>
<path d="M318 241.3l.6 3.5h-1.2z" fill="none" stroke="#007f7f" stroke-width=".42"/>
<path d="M318 241.3l.6 3.5h-1.2z" fill="#007f7f"/>
<path d="M477.3 127.6l3.5 .6-3.5 .6zM480.8 126.4v16.1M485.8 126.4v16.1M318 241.3v50" fill="none" stroke="#007f7f" stroke-width=".42"/>
<path d="M477.3 127.6l3.5 .6-3.5 .6z" fill="#007f7f"/>
<path d="M485.8 128.2l3.5-.6v1.2z" fill="none" stroke="#007f7f" stroke-width=".42"/>
<path d="M485.8 128.2l3.5-.6v1.2z" fill="#007f7f"/>
<path d="M473.8 128.2h19M480.8 305.2l-18.6 18.6" fill="none" stroke="#007f7f" stroke-width=".42"/>
<path d="M477.9 307.3l2.9-2.1-2 2.9z" fill="#007f7f"/>
<path d="M458 123.4l22.8 22.8M429 321.4l2.5 2.4M431.5 323.8h30.7M431.5 324.7h3.5M431.5 323.8l-2.5 2.5M436.7 324.7h3.5M442 324.7h3.5M446.7 323.8v-5.5l5.5 5.5M447.2 324.7h3.5M452.5 324.7h3.5M457.7 324.7h3.5" fill="none" stroke="#007f7f" stroke-width=".42"/>
<path d="M478.8 143.3l2 2.9-2.9-2z" fill="#007f7f"/>
<g fill="none" stroke="#007f7f" stroke-width=".42">
<path d="M305.9 126.4v14.8M309.1 126.4v10.8M309.1 128.2l3.5-.6v1.2zM424.8 121l2.5 2.4M427.3 123.4h30.7M427.3 124.3h3.5M427.3 123.4l-2.5 2.5M432.6 124.3h3.4M437.8 124.3h3.5M442.5 123.4v-5.5l5.5 5.5M443.1 124.3h3.4M448.3 124.3h3.5"/>
<path d="M453.6 124.3h3.4"/>
</g>
<path d="M309.1 128.2l3.5-.6v1.2z" fill="#007f7f"/>
<path d="M302.3 127.6l3.6 .6-3.6 .6z" fill="none" stroke="#007f7f" stroke-width=".42"/>
<path d="M302.3 127.6l3.6 .6-3.6 .6z" fill="#007f7f"/>
<path d="M273.3 126.4v14.8M273.3 128.2l3.6-.6v1.2zM298.9 128.2h21.9M305.9 126.4v14.8" fill="none" stroke="#007f7f" stroke-width=".42"/>
<path d="M273.3 128.2l3.6-.6v1.2z" fill="#007f7f"/>
<path d="M302.3 127.6l3.6 .6-3.6 .6z" fill="none" stroke="#007f7f" stroke-width=".42"/>
<path d="M302.3 127.6l3.6 .6-3.6 .6z" fill="#007f7f"/>
<path d="M273.3 128.2h32.6M273.3 275.7v55.1M305.9 310.2v20.6M302.3 328.5l3.6 .6-3.6 .5z" fill="none" stroke="#007f7f" stroke-width=".42"/>
<path d="M302.3 328.5l3.6 .6-3.6 .5z" fill="#007f7f"/>
<path d="M273.3 329.1l3.6-.6v1.1z" fill="none" stroke="#007f7f" stroke-width=".42"/>
<path d="M273.3 329.1l3.6-.6v1.1z" fill="#007f7f"/>
<path d="M308.1 136.2h17.9M305.9 176.3h20.1M323.6 172.8h1.2l-.6 3.5zM273.3 329.1h32.6" fill="none" stroke="#007f7f" stroke-width=".42"/>
<path d="M323.6 172.8h1.2l-.6 3.5z" fill="#007f7f"/>
<path d="M324.2 136.2l.6 3.5h-1.2z" fill="none" stroke="#007f7f" stroke-width=".42"/>
<path d="M324.2 136.2l.6 3.5h-1.2z" fill="#007f7f"/>
<path d="M324.2 136.2v40.1M248.6 150.7l-35.9 12.2" fill="none" stroke="#007f7f" stroke-width=".42"/>
<path d="M245.1 151.3l3.5-.6-3.1 1.7z" fill="#007f7f"/>
<path d="M179.5 160.5l2.5 2.4M182 162.9h30.7M182 163.8h3.5M182 162.9l-2.5 2.5M187.2 163.8h3.5M192.5 163.8h3.5M197.1 162.9v-5.5l5.6 5.5M197.7 163.8h3.5M203 163.8h3.5M208.2 163.8h3.5M298.1 300.7l25.2 28.9" fill="none" stroke="#007f7f" stroke-width=".42"/>
<path d="M298.1 300.7l2.8 2.3-.9 .7z" fill="#007f7f"/>
<path d="M474 193.6l25.5 26.2M474 193.6l2.8 2.1-.8 .9zM323.3 329.6h30.8M323.3 330.5h3.5M328.6 330.5h3.5M333.8 330.5h3.5M338.5 329.6v-5.6l5.6 5.6M339.1 330.5h3.5M344.3 330.5h3.5M349.6 330.5h3.5M354.1 329.6l2.4 2.5M356.5 327.1l-2.4 2.5" fill="none" stroke="#007f7f" stroke-width=".42"/>
<path d="M474 193.6l2.8 2.1-.8 .9z" fill="#007f7f"/>
<path d="M498.9 257.4l-25.9 17.6M473 275l2.6-2.5 .6 1z" fill="none" stroke="#007f7f" stroke-width=".42"/>
<path d="M473 275l2.6-2.5 .6 1z" fill="#007f7f"/>
<path d="M241.6 191l-9.2 7.4" fill="none" stroke="#007f7f" stroke-width=".42"/>
<path d="M238.5 192.7l3.1-1.7-2.3 2.6z" fill="#007f7f"/>
<path d="M214.6 198.4h17.8M238.5 192.7l3.1-1.7-2.3 2.6zM235.3 272.2l6.3 8.2" fill="none" stroke="#007f7f" stroke-width=".42"/>
<path d="M239 278l.9-.7 1.7 3.1z" fill="#007f7f"/>
<path d="M217.5 272.2h17.8M239 278l.9-.7 1.7 3.1zM432.6 279.7v35.3M433.4 279.2v35.8M429.1 312.6l3.5 .6-3.5 .6z" fill="none" stroke="#007f7f" stroke-width=".42"/>
<path d="M429.1 312.6l3.5 .6-3.5 .6z" fill="#007f7f"/>
<path d="M433.4 313.2l3.5-.6v1.2z" fill="none" stroke="#007f7f" stroke-width=".42"/>
<path d="M433.4 313.2l3.5-.6v1.2z" fill="#007f7f"/>
<path d="M504.6 156.8l-66.5 13M425.6 313.2h18.3" fill="none" stroke="#007f7f" stroke-width=".42"/>
<path d="M438.1 169.8l3.3-1.2 .2 1.1z" fill="#007f7f"/>
<path d="M504.6 156.8h30.7M504.6 157.7h3.5M509.9 157.7h3.4M515.1 157.7h3.5M519.8 156.8v-5.5l5.5 5.5M520.4 157.7h3.4M525.6 157.7h3.5M530.9 157.7h3.4M535.3 156.8l2.5 2.5M537.8 154.3l-2.5 2.5" fill="none" stroke="#007f7f" stroke-width=".42"/>
<g fill="none" stroke="#e6e6e6" stroke-width=".42">
<path d="M20.2 390a6.8 6.8 0 0 1 8.8 .8l.7 2.3-2.9 .1a2.79 2.79 0 0 0-2.2-2 2.79 2.79 0 0 0-2.8 1.1 2.05 2.05 0 0 0 2.4 1.9l1.3 .3a4.5 4.5 0 0 1 4.1 6.5 6.6 6.6 0 0 1-8.5 1.9 4.9 4.9 0 0 1-2.6-4.2l2.8-.3a3.1 3.1 0 0 0 2.7 2.7 3.1 3.1 0 0 0 3.2-2 2.75 2.75 0 0 0-3-1.9 5.2 5.2 0 0 1-5.1-3.9 3.7 3.7 0 0 1 1.1-3.3zM33.9 390.6a7.1 7.1 0 0 1 8.5-.9 7.1 7.1 0 0 1 3.2 8.1 7 7 0 0 1-8.3 5.6 7 7 0 0 1-5.3-8.5 6.7 6.7 0 0 1 1.9-4.3zM35.9 392.4a4 4 0 0 1 4.8-.7 4 4 0 0 1 2 4.4 4 4 0 0 1-3.9 5 4 4 0 0 1-3.9-5l.2-2.1zM48 389.2h2.9v11.7h7.1v2.4h-10zM60 389h2.9v14.3h-2.9zM65.6 389h5.2a6.1 6.1 0 0 1 6.7 7.3 6.1 6.1 0 0 1-6.6 7h-5.3zM68.4 391.5h2a3.5 3.5 0 0 1 4.1 4v1.3a3.4 3.4 0 0 1-3.9 4.1h-2.2zM85.4 389h10.6v2.5h-7.7v3.1h7.2v2.4h-7.2v3.9h8v2.4h-10.9zM98.7 389h5.2a6.1 6.1 0 0 1 6.7 7.3 6.1 6.1 0 0 1-6.6 7h-5.3zM101.6 391.5h1.9a3.5 3.5 0 0 1 4.1 4v1.3a3.4 3.4 0 0 1-3.9 4.1h-2.1zM114.6 390.6a7.5 7.5 0 0 1 10.4 .6l.7 1.7-2.9 .6a3.9 3.9 0 0 0-4.7-2 3.9 3.9 0 0 0-2.6 4.5 4.4 4.4 0 0 0 2.3 4.7 4.4 4.4 0 0 0 5.2-.9v-1.7h-3.3v-2.5h6.2v5.7a8.5 8.5 0 0 1-12.3-.9 8.6 8.6 0 0 1 1-9.8zM128.5 389h10.6v2.5h-7.7v3.1h7.1v2.4h-7.1v3.9h7.9v2.4h-10.8z"/>
<path d="M151.2 389h3.1l5.8 14.3h-3.2l-1.2-3.3h-5.7l-1.2 3.3h-3zM152.8 392.3l2 5.3h-3.9zM162.9 390.7a6.3 6.3 0 0 1 10.6 2.2l-2.9 .7a3.4 3.4 0 0 0-4-2.3 3.4 3.4 0 0 0-2.5 3.9 5.2 5.2 0 0 0 2 5.6 3.3 3.3 0 0 0 4.6-2.7l2.8 .8a6.4 6.4 0 0 1-7.4 4.5 6.4 6.4 0 0 1-5-7.1 7.8 7.8 0 0 1 1.8-5.6zM179.9 389h3.1l5.8 14.3h-3.2l-1.2-3.3h-5.7l-1.2 3.3h-3zM181.5 392.3l2 5.3h-3.9zM190.3 389h5.2a6.1 6.1 0 0 1 6.7 7.3 6.1 6.1 0 0 1-6.5 7h-5.4zM193.2 391.5h1.9a3.5 3.5 0 0 1 4.1 4v1.3a3.4 3.4 0 0 1-3.9 4.1h-2.1zM204.6 389h10.6v2.5h-7.7v3.1h7.2v2.4h-7.2v3.9h8v2.4h-10.9zM217.8 389h4.3l2.6 9.7 2.5-9.7h4.4v14.3h-2.7l-.1-11.3-2.7 11.3h-2.8l-2.8-11.3v11.3h-2.7zM234.4 389h2.8v14.3h-2.8zM241.3 390.7a6.3 6.3 0 0 1 10.5 2.2l-2.8 .7a3.4 3.4 0 0 0-4-2.3 3.4 3.4 0 0 0-2.6 3.9 5.2 5.2 0 0 0 2.1 5.6 3.3 3.3 0 0 0 4.6-2.7l2.8 .8a6.4 6.4 0 0 1-7.5 4.5 6.4 6.4 0 0 1-5-7.1 7.8 7.8 0 0 1 1.9-5.6zM261.1 390.7a6.3 6.3 0 0 1 10.6 2.2l-2.8 .7a3.4 3.4 0 0 0-4.1-2.3 3.4 3.4 0 0 0-2.5 3.9 5.2 5.2 0 0 0 2 5.6 3.3 3.3 0 0 0 4.6-2.7l2.8 .8a6.4 6.4 0 0 1-7.4 4.5 6.4 6.4 0 0 1-5-7.1 7.8 7.8 0 0 1 1.8-5.6z"/>
<path d="M275.5 390.6a7.1 7.1 0 0 1 8.6-.9 7.1 7.1 0 0 1 3.1 8.1 7 7 0 0 1-8.3 5.6 7 7 0 0 1-5.3-8.5 6.7 6.7 0 0 1 1.9-4.3zM277.6 392.4a4 4 0 0 1 4.8-.7 4 4 0 0 1 2 4.4 4 4 0 0 1-3.9 5 4 4 0 0 1-4-5l.3-2.1zM289.6 389h5.4a4.5 4.5 0 0 1 5.6 4.5 4.5 4.5 0 0 1-5.6 4.4h-2.5v5.4h-2.9zM292.5 391.5h1.9a2.2 2.2 0 0 1 2.6 .5 2.2 2.2 0 0 1 .3 2.5 3.4 3.4 0 0 1-3.3 1h-1.5zM301.4 389h3.4l3.3 5.7 3.2-5.7h3.3l-5.2 8.3v6h-2.8v-6z"/>
</g>
<g font-size="11.3" fill="#fff">
<text x="243.5" y="133.7">A</text>
<text x="243.5" y="327.4">A</text>
</g>
<g font-size="8" fill="#007f7f">
<text x="543.3" y="34.7">N8</text>
<text x="535.6" y="41.8">2</text>
</g>
<g font-size="8">
<text x="92.4" y="66.2">Redondeos a radio 2</text>
<text x="523.2" y="368.9">Colegio Salesianos S.</text>
<text x="523.2" y="377">Ignacio, Cádiz</text>
<text x="440" y="397.8">Caja reductora parte superior</text>
</g>
<g font-size="5.7">
<text x="464.5" y="371.7">28/01/2022</text>
<text x="464.5" y="378.4">28/01/2022</text>
</g>
<g font-size="5.6" fill="#007f7f">
<text x="270.7" y="30.6">143</text>
<text x="270.5" y="36.8">127</text>
<text x="229.4" y="76.4" transform="rotate(-90 229.4 76.4)">106,5</text>
<text x="270.8" y="104.1">117</text>
<text x="418.7" y="125.2">2F</text>
<text x="430.8" y="122.6">s8 a4</text>
<text x="450.2" y="122.6">Ew</text>
<text x="236.8" y="127.1">6,5</text>
<text x="277.2" y="127.3">2x32,5 =( 65 )</text>
<text x="314.9" y="127.3">6,5</text>
<text x="481.6" y="127.3">10</text>
<text x="433.9" y="137.3">11</text>
<text x="228.7" y="140.5" transform="rotate(-90 228.7 140.5)">10</text>
<text x="423.7" y="149.6" transform="rotate(-90 423.7 149.6)">9</text>
<text x="493" y="153.5" transform="rotate(-90 493 153.5)">M 6</text>
<text x="508.1" y="156">s8 a4</text>
<text x="527.5" y="156">Ew</text>
<text x="323.4" y="158.4" transform="rotate(-90 323.4 158.4)">80</text>
<text x="543.4" y="158.6">2F</text>
<text x="173.3" y="164.7">2F</text>
<text x="185.5" y="162.1">s8 a4</text>
<text x="204.8" y="162.1">Ew</text>
<text x="228.7" y="180.6" transform="rotate(-90 228.7 180.6)">10</text>
<text x="215.8" y="197.5">M6x10</text>
<text x="323.4" y="209" transform="rotate(-90 323.4 209)">120</text>
<text x="496.5" y="215.5" transform="rotate(46 496.5 215.5)">34</text>
<text x="270.5" y="226.1">127</text>
<text x="329.7" y="228.8" transform="rotate(-90 329.7 228.8)">358</text>
<text x="411.3" y="228.5" transform="rotate(-90 411.3 228.5)">318</text>
<text x="506.4" y="238.5" transform="rotate(-90 506.4 238.5)">121</text>
<text x="494.7" y="259.2" transform="rotate(-34 494.7 259.2)">31</text>
<text x="218.8" y="271.3">M6x10</text>
<text x="423.8" y="278.9" transform="rotate(-90 423.8 278.9)">M16</text>
<text x="506.4" y="292.9" transform="rotate(-90 506.4 292.9)">98</text>
<text x="211.1" y="297.7" transform="rotate(-90 211.1 297.7)">79</text>
<text x="228.6" y="314.5" transform="rotate(-90 228.6 314.5)">10</text>
<text x="436.2" y="312.3">1,68</text>
<text x="493" y="312.3" transform="rotate(-90 493 312.3)">20</text>
<text x="245.4" y="322.2">6,5</text>
<text x="435" y="323">s8 a4</text>
<text x="454.4" y="323">Ew</text>
<text x="252.3" y="328.2">71,5</text>
<text x="277.2" y="328.2">2x32,5 =( 65 )</text>
<text x="326.8" y="328.7">s8 a4</text>
<text x="346.2" y="328.7">Ew</text>
<text x="422.9" y="325.6">2F</text>
<text x="362.1" y="331.3">2F</text>
</g>
<g font-size="5.6">
<text x="405.8" y="346.8">1</text>
<text x="414.9" y="346.5">Caja reductora part superior</text>
<text x="495.5" y="346.8">C45</text>
<text x="514.5" y="346.8">2</text>
<text x="534.1" y="346.7">Ver plano de conjunto</text>
<text x="428.9" y="356.7">Denominación</text>
<text x="468.8" y="356.7">Norma</text>
<text x="491.2" y="356.6">Material</text>
<text x="510.3" y="357.4">Marca</text>
<text x="535.8" y="357">Observaciones</text>
<text x="101" y="363.2">Ds</text>
<text x="122.2" y="363.2">Di</text>
<text x="139.2" y="363.2">M máx</text>
<text x="160.9" y="363.2">M mín</text>
<text x="186.1" y="363.1">t</text>
<text x="437.2" y="365.4">Nombre</text>
<text x="468.5" y="365">Fecha</text>
<text x="82.5" y="369.2">31 H7</text>
<text x="98.4" y="369.2">0,025</text>
<text x="119.4" y="369.2">0,000</text>
<text x="139.7" y="369.3">31,025</text>
<text x="160.9" y="369.2">31,000</text>
<text x="182.6" y="369.2">0,025</text>
<text x="405.1" y="371.1">Dibujado</text>
<text x="432.7" y="371.7">Carlos López</text>
<text x="82.2" y="375.2">34 H7</text>
<text x="98.5" y="375.2">0,025</text>
<text x="119.5" y="375.2">0,000</text>
<text x="139.5" y="375.2">34,025</text>
<text x="160.5" y="375.2">34,000</text>
<text x="182.5" y="375.2">0,025</text>
<text x="402.4" y="378">Comprobado</text>
<text x="525.6" y="386">Plano Nº: 4.12</text>
<text x="407.9" y="390.9">Escala:</text>
<text x="410.4" y="400">1 : 2</text>
<text x="525.9" y="396.5">Sustituye a:</text>
<text x="526" y="406.5">Sustituido por:</text>
</g>
<g font-size="5.4" fill="#007f7f">
<text x="490.7" y="200.5" transform="rotate(-40 490.7 200.5)">O 68 H7</text>
<text x="317.1" y="211.8" transform="rotate(-90 317.1 211.8)">O 100</text>
<text x="317.1" y="272.2" transform="rotate(-90 317.1 272.2)">O 100</text>
<text x="489" y="270.4" transform="rotate(61 489 270.4)">O 62 H7</text>
</g>
<text font-size="5.3" x="429.8" y="378">Rafael Fernández</text>
<g font-size="4.8">
<text x="401.9" y="353.9">Nº de</text>
<text x="401.9" y="358.9">piezas</text>
</g>
</svg>
